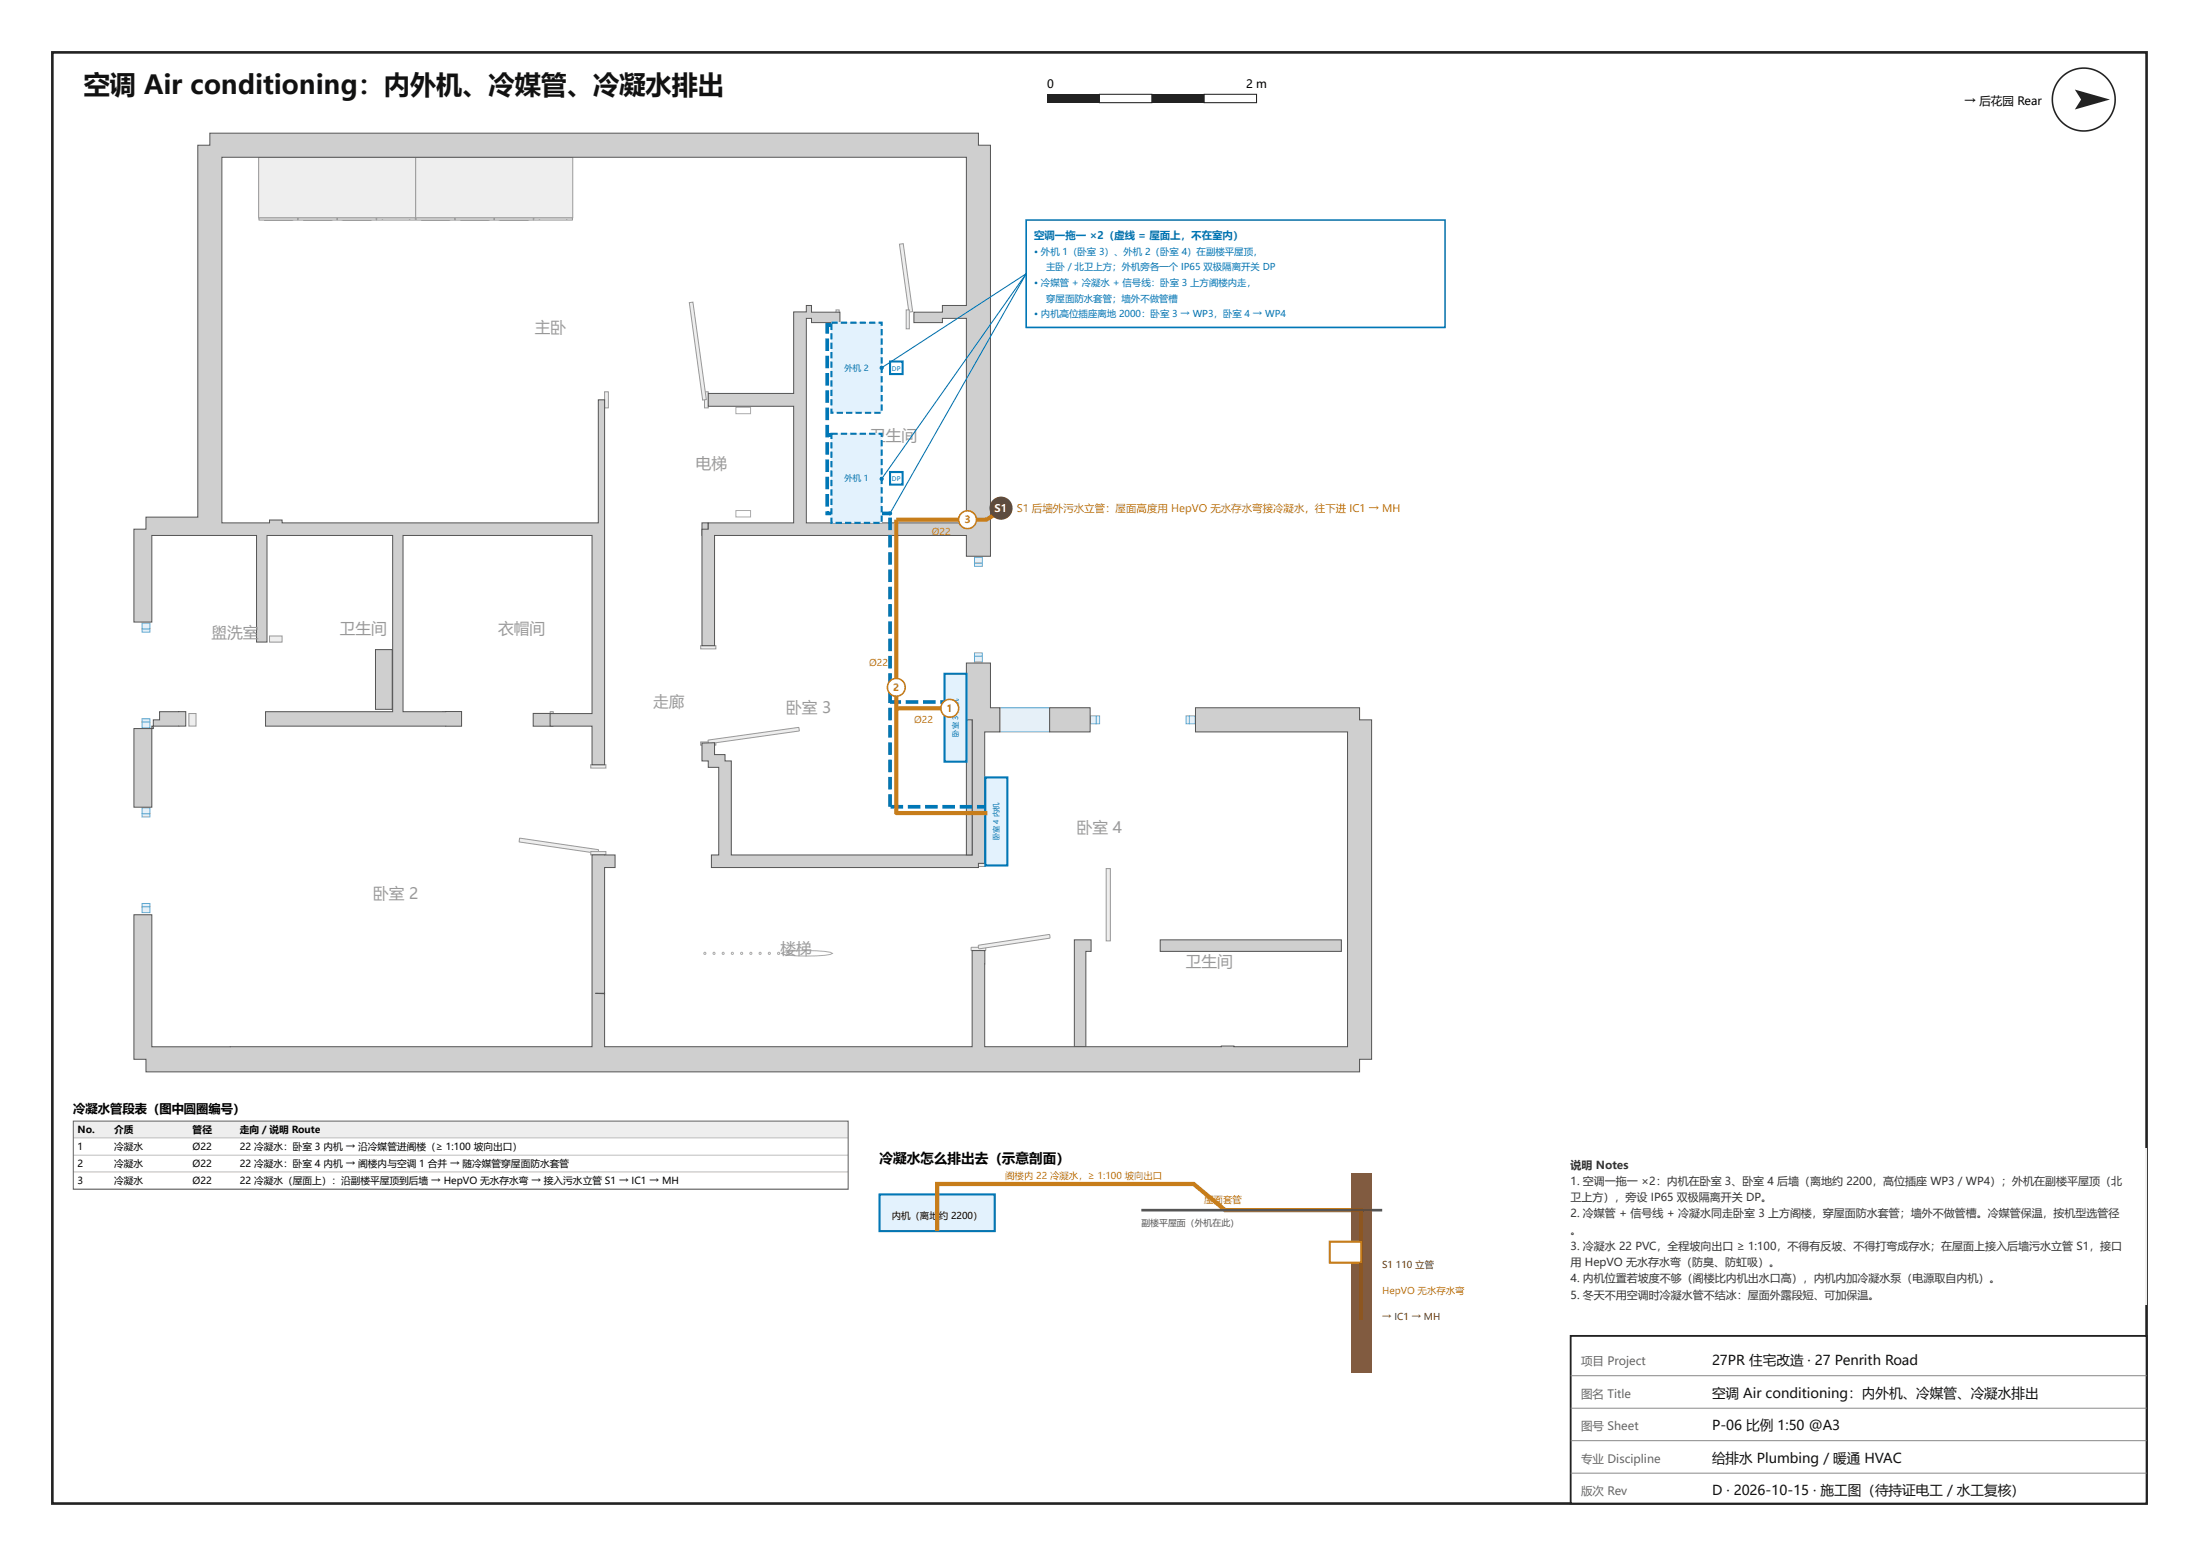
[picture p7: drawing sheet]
<svg xmlns="http://www.w3.org/2000/svg" width="420mm" height="297mm" viewBox="0 0 420 297" stroke-linecap="round" stroke-linejoin="round" font-family="sans-serif">
<path d="M10 10h400v277h-400z" fill="none" stroke="#222" stroke-width=".5"/>
<path d="M300 255h110v32h-110z" fill="#fff"/>
<path d="M300 255h110v32h-110z" fill="none" stroke="#222" stroke-width=".35"/>
<path d="M300 262.6h110M300 268.8h110M300 275h110M300 281.2h110" fill="none" stroke="#888" stroke-width=".19"/>
<circle cx="398" cy="19" r="6" fill="none" stroke="#222" stroke-width=".3"/>
<g fill="#222">
<path d="M396.3 17.1l6.7 1.9-6.7 1.9 1.2-1.9z"/>
<path d="M200 18h10v1.6h-10z"/>
</g>
<path d="M210 18h10v1.6h-10z" fill="#fff"/>
<path d="M210 18h10v1.6h-10z" fill="none" stroke="#222" stroke-width=".2"/>
<path d="M220 18h10v1.6h-10z" fill="#222"/>
<path d="M230 18h10v1.6h-10z" fill="#fff"/>
<path d="M230 18h10v1.6h-10z" fill="none" stroke="#222" stroke-width=".2"/>
<path d="M298 219.1h112v29.9h-112z" fill="#fff"/>
<g fill="none" stroke="#aaa" stroke-width=".19">
<path d="M140.6 77.7h2.8v1.3h-2.8zM140.6 97.4h2.8v1.3h-2.8zM149.3 182a11.8 11.8 0 0 1 4.8-.6 11.9 11.9 0 0 1 4.9 .6 11.8 11.8 0 0 1-4.9 .5 11.7 11.7 0 0 1-4.8-.5z"/>
<circle cx="134.6" cy="182" r=".21"/>
<circle cx="136.4" cy="182" r=".21"/>
<circle cx="138.1" cy="182" r=".21"/>
<circle cx="139.9" cy="182" r=".21"/>
<circle cx="141.6" cy="182" r=".21"/>
<circle cx="143.4" cy="182" r=".21"/>
<circle cx="145.2" cy="182" r=".21"/>
<circle cx="146.9" cy="182" r=".21"/>
<circle cx="148.7" cy="182" r=".21"/>
<circle cx="150.5" cy="182" r=".21"/>
</g>
<path d="M191 135.1h9.5v4.6h-9.5z" fill="#e6f0f8"/>
<path d="M191 135.1h9.5v4.6h-9.5z" fill="none" stroke="#7a9cb8" stroke-width=".19"/>
<path d="M186.1 124.6h1.5v.7h-1.5z" fill="#e6f0f8"/>
<path d="M186.1 124.6h1.5v.7h-1.5z" fill="none" stroke="#7a9cb8" stroke-width=".19"/>
<path d="M186.1 107.5h1.5v.6h-1.5z" fill="#e6f0f8"/>
<path d="M186.1 107.5h1.5v.6h-1.5z" fill="none" stroke="#7a9cb8" stroke-width=".19"/>
<path d="M186.1 125.3h1.5v1.1h-1.5z" fill="#e6f0f8"/>
<path d="M186.1 125.3h1.5v1.1h-1.5z" fill="none" stroke="#7a9cb8" stroke-width=".19"/>
<path d="M186.1 106.4h1.5v1.1h-1.5z" fill="#e6f0f8"/>
<path d="M186.1 106.4h1.5v1.1h-1.5z" fill="none" stroke="#7a9cb8" stroke-width=".19"/>
<path d="M209.4 136.7h.6v1.5h-.6z" fill="#e6f0f8"/>
<path d="M209.4 136.7h.6v1.5h-.6z" fill="none" stroke="#7a9cb8" stroke-width=".19"/>
<path d="M226.5 136.7h.7v1.5h-.7z" fill="#e6f0f8"/>
<path d="M226.5 136.7h.7v1.5h-.7z" fill="none" stroke="#7a9cb8" stroke-width=".19"/>
<path d="M208.3 136.7h1.1v1.5h-1.1z" fill="#e6f0f8"/>
<path d="M208.3 136.7h1.1v1.5h-1.1z" fill="none" stroke="#7a9cb8" stroke-width=".19"/>
<path d="M227.2 136.7h1.1v1.5h-1.1z" fill="#e6f0f8"/>
<path d="M227.2 136.7h1.1v1.5h-1.1z" fill="none" stroke="#7a9cb8" stroke-width=".19"/>
<path d="M27.1 155.3h1.5v.6h-1.5z" fill="#e6f0f8"/>
<path d="M27.1 155.3h1.5v.6h-1.5z" fill="none" stroke="#7a9cb8" stroke-width=".19"/>
<path d="M27.1 172.5h1.5v.6h-1.5z" fill="#e6f0f8"/>
<path d="M27.1 172.5h1.5v.6h-1.5z" fill="none" stroke="#7a9cb8" stroke-width=".19"/>
<path d="M27.1 154.2h1.5v1.1h-1.5z" fill="#e6f0f8"/>
<path d="M27.1 154.2h1.5v1.1h-1.5z" fill="none" stroke="#7a9cb8" stroke-width=".19"/>
<path d="M27.1 173.1h1.5v1.1h-1.5z" fill="#e6f0f8"/>
<path d="M27.1 173.1h1.5v1.1h-1.5z" fill="none" stroke="#7a9cb8" stroke-width=".19"/>
<path d="M27.1 137.2h1.5v.6h-1.5z" fill="#e6f0f8"/>
<path d="M27.1 137.2h1.5v.6h-1.5z" fill="none" stroke="#7a9cb8" stroke-width=".19"/>
<path d="M27.1 120h1.5v.7h-1.5z" fill="#e6f0f8"/>
<path d="M27.1 120h1.5v.7h-1.5z" fill="none" stroke="#7a9cb8" stroke-width=".19"/>
<path d="M27.1 137.8h1.5v1.1h-1.5z" fill="#e6f0f8"/>
<path d="M27.1 137.8h1.5v1.1h-1.5z" fill="none" stroke="#7a9cb8" stroke-width=".19"/>
<path d="M27.1 118.9h1.5v1.1h-1.5z" fill="#e6f0f8"/>
<path d="M27.1 118.9h1.5v1.1h-1.5z" fill="none" stroke="#7a9cb8" stroke-width=".19"/>
<path d="M51.5 121.4h2.4v1.2h-2.4z" fill="#eee"/>
<path d="M51.5 121.4h2.4v1.2h-2.4z" fill="none" stroke="#999" stroke-width=".19"/>
<path d="M36.1 136.2h1.3v2.4h-1.3z" fill="#eee"/>
<path d="M36.1 136.2h1.3v2.4h-1.3z" fill="none" stroke="#999" stroke-width=".19"/>
<path d="M211.3 165.8h.8v13.8h-.8z" fill="#eee"/>
<path d="M211.3 165.8h.8v13.8h-.8z" fill="none" stroke="#999" stroke-width=".19"/>
<path d="M133.8 123.2h2.9v.7h-2.9z" fill="#eee"/>
<path d="M133.8 123.2h2.9v.7h-2.9z" fill="none" stroke="#999" stroke-width=".19"/>
<path d="M133.8 141.6h2.9v.6h-2.9z" fill="#eee"/>
<path d="M133.8 141.6h2.9v.6h-2.9z" fill="none" stroke="#999" stroke-width=".19"/>
<path d="M135.3 141.3l17.2-2.5 .2 .6-17.3 2.6z" fill="#eee"/>
<path d="M135.3 141.3l17.2-2.5 .2 .6-17.3 2.6z" fill="none" stroke="#999" stroke-width=".19"/>
<path d="M115.5 74.8h.7v3.1h-.7z" fill="#eee"/>
<path d="M115.5 74.8h.7v3.1h-.7z" fill="none" stroke="#999" stroke-width=".19"/>
<path d="M134.6 74.8h.7v3.1h-.7z" fill="#eee"/>
<path d="M134.6 74.8h.7v3.1h-.7z" fill="none" stroke="#999" stroke-width=".19"/>
<path d="M131.7 57.8l.6-.1 2.6 18.6-.7 .1z" fill="#eee"/>
<path d="M131.7 57.8l.6-.1 2.6 18.6-.7 .1z" fill="none" stroke="#999" stroke-width=".19"/>
<path d="M84.5 135.9h.6v2.5h-.6z" fill="#eee"/>
<path d="M84.5 135.9h.6v2.5h-.6z" fill="none" stroke="#999" stroke-width=".19"/>
<path d="M105.1 135.8l.6 .1v2.5h-.6z" fill="#eee"/>
<path d="M105.1 135.8l.6 .1v2.5h-.6z" fill="none" stroke="#999" stroke-width=".19"/>
<path d="M185.5 164.8h2.7l.1 .5-.1 .1h-2.6l-.1-.1z" fill="#eee"/>
<path d="M185.5 164.8h2.7l.1 .5-.1 .1h-2.6l-.1-.1z" fill="none" stroke="#999" stroke-width=".19"/>
<path d="M185.5 180.9l2.7-.1 .1 .5-.1 .1h-2.6l-.1-.1z" fill="#eee"/>
<path d="M185.5 180.9l2.7-.1 .1 .5-.1 .1h-2.6l-.1-.1z" fill="none" stroke="#999" stroke-width=".19"/>
<path d="M186.9 180.4l13.4-2 .2 .1 .1 .5-.2 .1-13.3 2-.2-.1z" fill="#eee"/>
<path d="M186.9 180.4l13.4-2 .2 .1 .1 .5-.2 .1-13.3 2-.2-.1z" fill="none" stroke="#999" stroke-width=".19"/>
<path d="M49.4 30h30v11.6h-30z" fill="#eee"/>
<path d="M49.4 30h30v11.6h-30z" fill="none" stroke="#999" stroke-width=".19"/>
<path d="M79.4 30h30v11.6h-30z" fill="#eee"/>
<path d="M79.4 30h30v11.6h-30z" fill="none" stroke="#999" stroke-width=".19"/>
<path d="M50.5 41.9l5.3 .1z" fill="#eee"/>
<path d="M50.5 41.9l5.3 .1z" fill="none" stroke="#999" stroke-width=".19"/>
<path d="M49.5 41.6h7.4v.4h-7.4z" fill="#eee"/>
<path d="M49.5 41.6h7.4v.4h-7.4z" fill="none" stroke="#999" stroke-width=".19"/>
<path d="M80.5 42h5.3z" fill="#eee"/>
<path d="M80.5 42h5.3z" fill="none" stroke="#999" stroke-width=".19"/>
<path d="M79.5 41.6h7.4v.4h-7.4z" fill="#eee"/>
<path d="M79.5 41.6h7.4v.4h-7.4z" fill="none" stroke="#999" stroke-width=".19"/>
<path d="M58 41.9l5.3 .1z" fill="#eee"/>
<path d="M58 41.9l5.3 .1z" fill="none" stroke="#999" stroke-width=".19"/>
<path d="M56.9 41.6h7.5v.4h-7.5z" fill="#eee"/>
<path d="M56.9 41.6h7.5v.4h-7.5z" fill="none" stroke="#999" stroke-width=".19"/>
<path d="M88 42h5.3z" fill="#eee"/>
<path d="M88 42h5.3z" fill="none" stroke="#999" stroke-width=".19"/>
<path d="M86.9 41.6h7.5v.4h-7.5z" fill="#eee"/>
<path d="M86.9 41.6h7.5v.4h-7.5z" fill="none" stroke="#999" stroke-width=".19"/>
<path d="M65.5 42h5.4z" fill="#eee"/>
<path d="M65.5 42h5.4z" fill="none" stroke="#999" stroke-width=".19"/>
<path d="M64.4 41.6h7.5v.4h-7.5z" fill="#eee"/>
<path d="M64.4 41.6h7.5v.4h-7.5z" fill="none" stroke="#999" stroke-width=".19"/>
<path d="M95.5 42h5.4z" fill="#eee"/>
<path d="M95.5 42h5.4z" fill="none" stroke="#999" stroke-width=".19"/>
<path d="M94.4 41.6h7.5v.4h-7.5z" fill="#eee"/>
<path d="M94.4 41.6h7.5v.4h-7.5z" fill="none" stroke="#999" stroke-width=".19"/>
<path d="M71.9 41.6h7.4v.4h-7.4z" fill="#eee"/>
<path d="M71.9 41.6h7.4v.4h-7.4z" fill="none" stroke="#999" stroke-width=".19"/>
<path d="M101.9 41.6h7.4v.4h-7.4z" fill="#eee"/>
<path d="M101.9 41.6h7.4v.4h-7.4z" fill="none" stroke="#999" stroke-width=".19"/>
<path d="M171.8 46.6l.7-.1 1.8 13-.7 .1z" fill="#eee"/>
<path d="M171.8 46.6l.7-.1 1.8 13-.7 .1z" fill="none" stroke="#999" stroke-width=".19"/>
<path d="M159.7 59.2h.6v3.6h-.6z" fill="#eee"/>
<path d="M159.7 59.2h.6v3.6h-.6z" fill="none" stroke="#999" stroke-width=".19"/>
<path d="M173.1 59.2h.6v3.6h-.6z" fill="#eee"/>
<path d="M173.1 59.2h.6v3.6h-.6z" fill="none" stroke="#999" stroke-width=".19"/>
<path d="M99.2 160l15.1 2.2-.1 .7-15-2.2z" fill="#eee"/>
<path d="M99.2 160l15.1 2.2-.1 .7-15-2.2z" fill="none" stroke="#999" stroke-width=".19"/>
<path d="M112.8 146h2.9v.6h-2.9z" fill="#eee"/>
<path d="M112.8 146h2.9v.6h-2.9z" fill="none" stroke="#999" stroke-width=".19"/>
<path d="M112.8 162.5h2.9v.7h-2.9z" fill="#eee"/>
<path d="M112.8 162.5h2.9v.7h-2.9z" fill="none" stroke="#999" stroke-width=".19"/>
<path d="M101.8 136.2h3.8v2.4h-3.8z" fill-rule="evenodd" fill="#cfcfcf"/>
<path d="M101.8 136.2h3.8v2.4h-3.8z" fill="none" stroke="#555" stroke-width=".19"/>
<path d="M134.1 141.8h2.4v2.2h2v1.2h1.2v18h46v-25.8h-1.1v-10.8h4.6v8.5h1.8v4.6h-2.9v25.1h-1.2v.8h-51v-2.4h1.4v-16.7h-2v-1.3h-1.2z" fill-rule="evenodd" fill="#cfcfcf"/>
<path d="M134.1 141.8h2.4v2.2h2v1.2h1.2v18h46v-25.8h-1.1v-10.8h4.6v8.5h1.8v4.6h-2.9v25.1h-1.2v.8h-51v-2.4h1.4v-16.7h-2v-1.3h-1.2z" fill="none" stroke="#555" stroke-width=".19"/>
<path d="M200.5 135.1h7.7v4.6h-7.7z" fill-rule="evenodd" fill="#cfcfcf"/>
<path d="M200.5 135.1h7.7v4.6h-7.7z" fill="none" stroke="#555" stroke-width=".19"/>
<path d="M134.1 99.8h1.2v2.4h-1.2z" fill-rule="evenodd" fill="#cfcfcf"/>
<path d="M134.1 99.8h1.2v2.4h-1.2z" fill="none" stroke="#555" stroke-width=".19"/>
<path d="M184.6 137.4h1.1v25.8h-1.1z" fill-rule="evenodd" fill="#cfcfcf"/>
<path d="M184.6 137.4h1.1v25.8h-1.1z" fill="none" stroke="#555" stroke-width=".19"/>
<path d="M205.2 179.4h3.2v2.2h-1v18.2h-2.2z" fill-rule="evenodd" fill="#cfcfcf"/>
<path d="M205.2 179.4h3.2v2.2h-1v18.2h-2.2z" fill="none" stroke="#555" stroke-width=".19"/>
<path d="M221.6 179.4h34.6v2.2h-34.6z" fill-rule="evenodd" fill="#cfcfcf"/>
<path d="M221.6 179.4h34.6v2.2h-34.6z" fill="none" stroke="#555" stroke-width=".19"/>
<path d="M25.6 174.6h3.4v25.2h84.1v-36.6h4.4v2.4h-2v24h-1.7l1.7 .1v10.1h70.2v-18.4h2.4v18.4h45.2v-.1h2.4v.1h21.7v-60.1h-29.1v-4.6h31.4v2.3h2.3v64.8h-2.3v2.4h-231.8v-2.4h-2.3z" fill-rule="evenodd" fill="#cfcfcf"/>
<path d="M25.6 174.6h3.4v25.2h84.1v-36.6h4.4v2.4h-2v24h-1.7l1.7 .1v10.1h70.2v-18.4h2.4v18.4h45.2v-.1h2.4v.1h21.7v-60.1h-29.1v-4.6h31.4v2.3h2.3v64.8h-2.3v2.4h-231.8v-2.4h-2.3z" fill="none" stroke="#555" stroke-width=".19"/>
<path d="M30.5 135.8h5v2.8h-6.2v-1.2h1.2z" fill-rule="evenodd" fill="#cfcfcf"/>
<path d="M30.5 135.8h5v2.8h-6.2v-1.2h1.2z" fill="none" stroke="#555" stroke-width=".19"/>
<path d="M29 138.6h.3v.5h-.3z" fill-rule="evenodd" fill="#cfcfcf"/>
<path d="M29 138.6h.3v.5h-.3z" fill="none" stroke="#555" stroke-width=".19"/>
<path d="M25.6 139.1h3.4v15h-3.4z" fill-rule="evenodd" fill="#cfcfcf"/>
<path d="M25.6 139.1h3.4v15h-3.4z" fill="none" stroke="#555" stroke-width=".19"/>
<path d="M37.8 27.7h2.3v-2.3h146.8v2.3h2.3v78.5h-4.6v-4h-48.1v21h-2.4v-22.2h1.2v-1.2h16.3v-22.3h-16.3v-2.4h16.3v-15.6h2.4v-1.2h1v1.3h5.4v2h-5.4v-.8h-1v39h30.6v-39h-4.6v.8h-5.4v-2h5.4v-1.3h4.6v-28.3h-142.2v69.8h9.1v-.5h2.4v.5h60.4v-23.5h1.2v69.7h-2.4v-7.4h-8v-2.4h8v-34h-36.1v33.6h11.2v2.8h-37.5v-2.8h24.3v-33.6h-24v20.4h-2v-20.4h-20v16.5h-3.4v-17.7h2.3v-2.3h9.9z" fill-rule="evenodd" fill="#cfcfcf"/>
<path d="M37.8 27.7h2.3v-2.3h146.8v2.3h2.3v78.5h-4.6v-4h-48.1v21h-2.4v-22.2h1.2v-1.2h16.3v-22.3h-16.3v-2.4h16.3v-15.6h2.4v-1.2h1v1.3h5.4v2h-5.4v-.8h-1v39h30.6v-39h-4.6v.8h-5.4v-2h5.4v-1.3h4.6v-28.3h-142.2v69.8h9.1v-.5h2.4v.5h60.4v-23.5h1.2v69.7h-2.4v-7.4h-8v-2.4h8v-34h-36.1v33.6h11.2v2.8h-37.5v-2.8h24.3v-33.6h-24v20.4h-2v-20.4h-20v16.5h-3.4v-17.7h2.3v-2.3h9.9z" fill="none" stroke="#555" stroke-width=".19"/>
<path d="M71.7 124h3.2v11.4h-3.2z" fill-rule="evenodd" fill="#cfcfcf"/>
<path d="M71.7 124h3.2v11.4h-3.2z" fill="none" stroke="#555" stroke-width=".19"/>
<g fill="#0077b6">
<path d="M158 82.6h2v.7h-2z"/>
<path d="M158 61.7h2v.7h-2z"/>
<path d="M179.6 133.6h2.4v.7h-2.4zM176.3 133.6h2.4v.7h-2.4zM173 133.6h2.4v.7h-2.4zM170 133.6h2.1v.7h-2.1z"/>
<path d="M186.6 153.6h2.4v.7h-2.4zM183.3 153.6h2.4v.7h-2.4zM180 153.6h2.4v.7h-2.4zM176.7 153.6h2.4v.7h-2.4zM173.4 153.6h2.4v.7h-2.4zM170.1 153.6h2.4v.7h-2.4z"/>
<path d="M169.6 151.6h.7v2.4h-.7zM169.6 148.3h.7v2.4h-.7zM169.6 145h.7v2.4h-.7zM169.6 141.7h.7v2.4h-.7zM169.6 138.4h.7v2.4h-.7zM169.6 135.1h.7v2.4h-.7zM169.6 131.8h.7v2.4h-.7zM169.6 128.5h.7v2.4h-.7zM169.6 125.2h.7v2.4h-.7zM169.6 121.9h.7v2.4h-.7zM169.6 118.6h.7v2.4h-.7zM169.6 115.3h.7v2.4h-.7zM169.6 112h.7v2.4h-.7zM169.6 108.7h.7v2.4h-.7zM169.6 105.4h.7v2.4h-.7zM169.6 102.1h.7v2.4h-.7zM169.6 98.8h.7v2.4h-.7zM167.5 97.6h2.4v.7h-2.4zM164.2 97.6h2.4v.7h-2.4zM160.9 97.6h2.4v.7h-2.4zM157.6 97.6h.7v.4h-.3v-.4h2v.7h-2.4zM157.6 94.3h.7v2.4h-.7zM157.6 91h.7v2.4h-.7zM157.6 87.7h.7v2.4h-.7zM157.6 84.4h.7v2.4h-.7zM157.6 81.1h.7v2.4h-.7zM157.6 77.8h.7v2.4h-.7zM157.6 74.5h.7v2.4h-.7zM157.6 71.2h.7v2.4h-.7zM157.6 67.9h.7v2.4h-.7zM157.6 64.6h.7v2.4h-.7zM157.6 61.6h.7v2.1h-.7z"/>
</g>
<path d="M180.4 128.6h4.2v16.8h-4.2z" fill="#e3f2fd"/>
<path d="M180.4 128.6h4.2v16.8h-4.2z" fill="none" stroke="#0077b6" stroke-width=".4"/>
<path d="M188.2 148.4h4.2v16.8h-4.2z" fill="#e3f2fd"/>
<path d="M188.2 148.4h4.2v16.8h-4.2z" fill="none" stroke="#0077b6" stroke-width=".4"/>
<path d="M158.8 82.8h9.6v17h-9.6z" fill="#e3f2fd"/>
<path d="M160.6 82.6h1.2v.4h-1.2zM162.4 82.6h1.2v.4h-1.2zM164.2 82.6h1.2v.4h-1.2zM166 82.6h1.2v.4h-1.2zM167.8 82.6h.8v.8h-.4v-.6h.2v.2h-.6zM168.2 84h.4v1.2h-.4zM168.2 85.8h.4v1.2h-.4zM168.2 87.6h.4v1.2h-.4zM168.2 89.4h.4v1.2h-.4zM168.2 91.2h.4v1.2h-.4zM168.2 93h.4v1.2h-.4zM168.2 94.8h.4v1.2h-.4zM168.2 96.6h.4v1.2h-.4zM168.2 98.4h.4v1.2h-.4zM166.8 99.6h1.2v.4h-1.2zM165 99.6h1.2v.4h-1.2zM163.2 99.6h1.2v.4h-1.2zM161.4 99.6h1.2v.4h-1.2zM159.6 99.6h1.2v.4h-1.2zM158.6 98.8h.4v1h-.2v-.2h.2v.4h-.4zM158.6 97h.4v1.2h-.4zM158.6 95.2h.4v1.2h-.4zM158.6 93.4h.4v1.2h-.4zM158.6 91.6h.4v1.2h-.4zM158.6 89.8h.4v1.2h-.4zM158.6 88h.4v1.2h-.4zM158.6 86.2h.4v1.2h-.4zM158.6 84.4h.4v1.2h-.4zM158.6 82.6h1.4v.4h-1.2v-.2h.2v1h-.4z" fill="#0077b6"/>
<path d="M158.8 61.6h9.6v17.2h-9.6z" fill="#e3f2fd"/>
<path d="M160.6 61.4h1.2v.4h-1.2zM162.4 61.4h1.2v.4h-1.2zM164.2 61.4h1.2v.4h-1.2zM166 61.4h1.2v.4h-1.2zM167.8 61.4h.8v.8h-.4v-.6h.2v.2h-.6zM168.2 62.8h.4v1.2h-.4zM168.2 64.6h.4v1.2h-.4zM168.2 66.4h.4v1.2h-.4zM168.2 68.2h.4v1.2h-.4zM168.2 70h.4v1.2h-.4zM168.2 71.8h.4v1.2h-.4zM168.2 73.6h.4v1.2h-.4zM168.2 75.4h.4v1.2h-.4zM168.2 77.2h.4v1.2h-.4zM167 78.6h1.2v.4h-1.2zM165.2 78.6h1.2v.4h-1.2zM163.4 78.6h1.2v.4h-1.2zM161.6 78.6h1.2v.4h-1.2zM159.8 78.6h1.2v.4h-1.2zM158.6 78h.4v.8h-.2v-.2h.4v.4h-.6zM158.6 76.2h.4v1.2h-.4zM158.6 74.4h.4v1.2h-.4zM158.6 72.6h.4v1.2h-.4zM158.6 70.8h.4v1.2h-.4zM158.6 69h.4v1.2h-.4zM158.6 67.2h.4v1.2h-.4zM158.6 65.4h.4v1.2h-.4zM158.6 63.6h.4v1.2h-.4zM158.6 61.8h.4v1.2h-.4zM158.8 61.4h1.2v.4h-1.2z" fill="#0077b6"/>
<path d="M170 90.1h2.4v2.4h-2.4z" fill="#fff"/>
<path d="M170 90.1h2.4v2.4h-2.4z" fill="none" stroke="#0077b6" stroke-width=".4"/>
<path d="M170 69h2.4v2.4h-2.4z" fill="#fff"/>
<path d="M170 69h2.4v2.4h-2.4z" fill="none" stroke="#0077b6" stroke-width=".4"/>
<path d="M196 42h80v20.5h-80z" fill="#fff"/>
<path d="M196 42h80v20.5h-80z" fill="none" stroke="#0077b6" stroke-width=".3"/>
<path d="M196 52.3l-27.6 39.1" fill="none" stroke="#0077b6" stroke-width=".2"/>
<circle cx="168.4" cy="91.4" r=".4" fill="#0077b6"/>
<path d="M196 52.3l-27.6 17.9" fill="none" stroke="#0077b6" stroke-width=".2"/>
<circle cx="168.4" cy="70.2" r=".4" fill="#0077b6"/>
<path d="M196 52.3l-26 45.7" fill="none" stroke="#0077b6" stroke-width=".2"/>
<circle cx="170" cy="98" r=".4" fill="#0077b6"/>
<path d="M171.2 135.2h10.4" fill="none" stroke="#c77d1a" stroke-width=".8" stroke-linecap="butt"/>
<circle cx="181.4" cy="135.2" r="1.7" fill="#fff"/>
<circle cx="181.4" cy="135.2" r="1.7" fill="none" stroke="#c77d1a" stroke-width=".3"/>
<path d="M171.2 99.2v56h17.4" fill="none" stroke="#c77d1a" stroke-width=".8" stroke-linecap="butt"/>
<circle cx="171.2" cy="131.2" r="1.7" fill="#fff"/>
<circle cx="171.2" cy="131.2" r="1.7" fill="none" stroke="#c77d1a" stroke-width=".3"/>
<path d="M190.4 98l-2 1.2h-17.2" fill="none" stroke="#c77d1a" stroke-width=".8" stroke-linecap="butt"/>
<circle cx="184.8" cy="99.2" r="1.7" fill="#fff"/>
<circle cx="184.8" cy="99.2" r="1.7" fill="none" stroke="#c77d1a" stroke-width=".3"/>
<circle cx="191.2" cy="97" r="2.2" fill="#6b3e1e"/>
<path d="M14 214h148v3.2h-148z" fill="#eee"/>
<path d="M14 217.2h148M14 220.5h148M14 223.7h148M14 227h148" fill="none" stroke="#bbb" stroke-width=".19"/>
<path d="M14 214h148v13h-148z" fill="none" stroke="#666" stroke-width=".2"/>
<path d="M168 228h22v7h-22z" fill="#e3f2fd"/>
<path d="M168 228h22v7h-22z" fill="none" stroke="#0077b6" stroke-width=".4"/>
<path d="M179 235v-9h49l6 5h26v21" fill="none" stroke="#c77d1a" stroke-width=".8" stroke-linecap="butt"/>
<path d="M218 231h46" fill="none" stroke="#555" stroke-width=".5"/>
<path d="M258 224h4v38h-4z" fill="#6b3e1e"/>
<path d="M254 237h6v4h-6z" fill="#fff"/>
<path d="M254 237h6v4h-6z" fill="none" stroke="#c77d1a" stroke-width=".4"/>
<text font-size="5" fill="#111" x="16" y="18">空调 Air conditioning：内外机、冷媒管、冷凝水排出</text>
<g font-size="3" fill="#9a9a9a">
<text x="102.2" y="63.5">主卧</text>
<text x="132.9" y="89.5">电梯</text>
<text x="166.2" y="84.1">卫</text>
<text x="169.2" y="84.1">生间</text>
<text x="40.4" y="121.7">盥洗室</text>
<text x="64.9" y="121.1">卫生间</text>
<text x="95.2" y="121.1">衣帽间</text>
<text x="124.8" y="134.9">走廊</text>
<text x="150.1" y="136">卧室 3</text>
<text x="205.7" y="159">卧室 4</text>
<text x="71.3" y="171.6">卧室 2</text>
<text x="149.1" y="182">楼梯</text>
<text x="226.5" y="184.6">卫生间</text>
</g>
<text font-size="2.6" x="168" y="222">冷凝水怎么排出去（示意剖面）</text>
<g font-size="2.6" fill="#111">
<text x="327" y="260.6">27PR 住宅改造 · 27 Penrith Road</text>
<text x="327" y="266.8">空调 Air conditioning：内外机、冷媒管、冷凝水排出</text>
<text x="327" y="273">P-06 比例 1:50 @A3</text>
<text x="327" y="279.2">给排水 Plumbing / 暖通 HVAC</text>
<text x="327" y="285.4">D · 2026-10-15 · 施工图（待持证电工 / 水工复核）</text>
</g>
<text font-size="2.3" x="14" y="212.5">冷凝水管段表（图中圆圈编号）</text>
<g font-size="2.2">
<text x="200" y="16.8">0</text>
<text x="238" y="16.8">2 m</text>
<text x="375.2" y="20">→ 后花园 Rear</text>
</g>
<g font-size="2.2" fill="#666">
<text x="302" y="260.6">项目 Project</text>
<text x="302" y="266.8">图名 Title</text>
<text x="302" y="273">图号 Sheet</text>
<text x="302" y="279.2">专业 Discipline</text>
<text x="302" y="285.4">版次 Rev</text>
</g>
<g font-size="2.1" fill="#333">
<text x="300" y="223.1">说明 Notes</text>
<text x="300" y="226.2">1. 空调一拖一 ×2：内机在卧室 3、卧室 4 后墙（离地约 2200，高位插座 WP3 / WP4）；外机在副楼平屋顶（北</text>
<text x="300" y="229.3">卫上方），旁设 IP65 双极隔离开关 DP。</text>
<text x="300" y="232.4">2. 冷媒管 + 信号线 + 冷凝水同走卧室 3 上方阁楼，穿屋面防水套管；墙外不做管槽。冷媒管保温，按机型选管径</text>
<text x="300" y="235.5">。</text>
<text x="300" y="238.6">3. 冷凝水 22 PVC，全程坡向出口 ≥ 1:100，不得有反坡、不得打弯成存水；在屋面上接入后墙污水立管 S1，接口</text>
<text x="300" y="241.7">用 HepVO 无水存水弯（防臭、防虹吸）。</text>
<text x="300" y="244.8">4. 内机位置若坡度不够（阁楼比内机出水口高），内机内加冷凝水泵（电源取自内机）。</text>
<text x="300" y="247.9">5. 冬天不用空调时冷凝水管不结冰：屋面外露段短、可加保温。</text>
</g>
<text font-size="2" fill="#0077b6" x="197.5" y="45.6">空调一拖一 ×2（虚线 = 屋面上，不在室内）</text>
<text font-size="2" fill="#fff" x="190" y="97.8">S1</text>
<text font-size="2" fill="#c77d1a" x="194.2" y="97.8">S1 后墙外污水立管：屋面高度用 HepVO 无水存水弯接冷凝水，往下进 IC1 → MH</text>
<g font-size="1.9" fill="#c77d1a">
<text x="184.2" y="99.9">3</text>
<text x="170.6" y="131.9">2</text>
<text x="180.8" y="135.9">1</text>
</g>
<g font-size="1.8" fill="#0077b6">
<text x="197.5" y="48.6">• 外机 1（卧室 3）、外机 2（卧室 4）在副楼平屋顶，</text>
<text x="199.8" y="51.6">主卧 / 北卫上方；外机旁各一个 IP65 双极隔离开关 DP</text>
<text x="197.5" y="54.6">• 冷媒管 + 冷凝水 + 信号线：卧室 3 上方阁楼内走，</text>
<text x="199.8" y="57.6">穿屋面防水套管；墙外不做管槽</text>
<text x="197.5" y="60.6">• 内机高位插座离地 2000：卧室 3 → WP3，卧室 4 → WP4</text>
</g>
<g font-size="1.8" fill="#c77d1a">
<text x="178" y="102.1">Ø22</text>
<text x="166" y="127.2">Ø22</text>
<text x="174.6" y="138.1">Ø22</text>
<text x="192" y="225">阁楼内 22 冷凝水，≥ 1:100 坡向出口</text>
<text x="230" y="229.6">屋面套管</text>
<text x="264" y="247">HepVO 无水存水弯</text>
</g>
<g font-size="1.8">
<text x="14.8" y="216.3">No.</text>
<text x="14.8" y="219.6">1</text>
<text x="21.8" y="216.3">介质</text>
<text x="21.8" y="219.6">冷凝水</text>
<text x="36.8" y="216.3">管径</text>
<text x="36.8" y="219.6">Ø22</text>
<text x="45.8" y="216.3">走向 / 说明 Route</text>
<text x="45.8" y="219.6">22 冷凝水：卧室 3 内机 → 沿冷媒管进阁楼（≥ 1:100 坡向出口）</text>
<text x="14.8" y="222.8">2</text>
<text x="14.8" y="226">3</text>
<text x="21.8" y="222.8">冷凝水</text>
<text x="21.8" y="226">冷凝水</text>
<text x="36.8" y="222.8">Ø22</text>
<text x="36.8" y="226">Ø22</text>
<text x="45.8" y="222.8">22 冷凝水：卧室 4 内机 → 阁楼内与空调 1 合并 → 随冷媒管穿屋面防水套管</text>
<text x="45.8" y="226">22 冷凝水（屋面上）：沿副楼平屋顶到后墙 → HepVO 无水存水弯 → 接入污水立管 S1 → IC1 → MH</text>
<text x="170.3" y="232.6">内机（离地</text>
<text x="179.3" y="232.6">约 2200）</text>
</g>
<g font-size="1.8" fill="#6b3e1e">
<text x="264" y="242">S1</text>
<text x="266.6" y="242">110 立管</text>
<text x="264" y="252">→ IC1 → MH</text>
</g>
<text font-size="1.7" fill="#555" x="218" y="234">副楼平屋面（外机在此）</text>
<g font-size="1.6" fill="#0077b6">
<text x="161.3" y="70.8">外机 2</text>
<text x="161.3" y="91.9">外机 1</text>
</g>
<g font-size="1.4" fill="#0077b6">
<text x="183" y="140.6" transform="rotate(-90 183 140.6)">卧室 3 内机</text>
<text x="190.8" y="160.4" transform="rotate(-90 190.8 160.4)">卧室 4 内机</text>
</g>
<g font-size="1.2" fill="#0077b6">
<text x="170.4" y="70.8">DP</text>
<text x="170.4" y="91.9">DP</text>
</g>
</svg>
